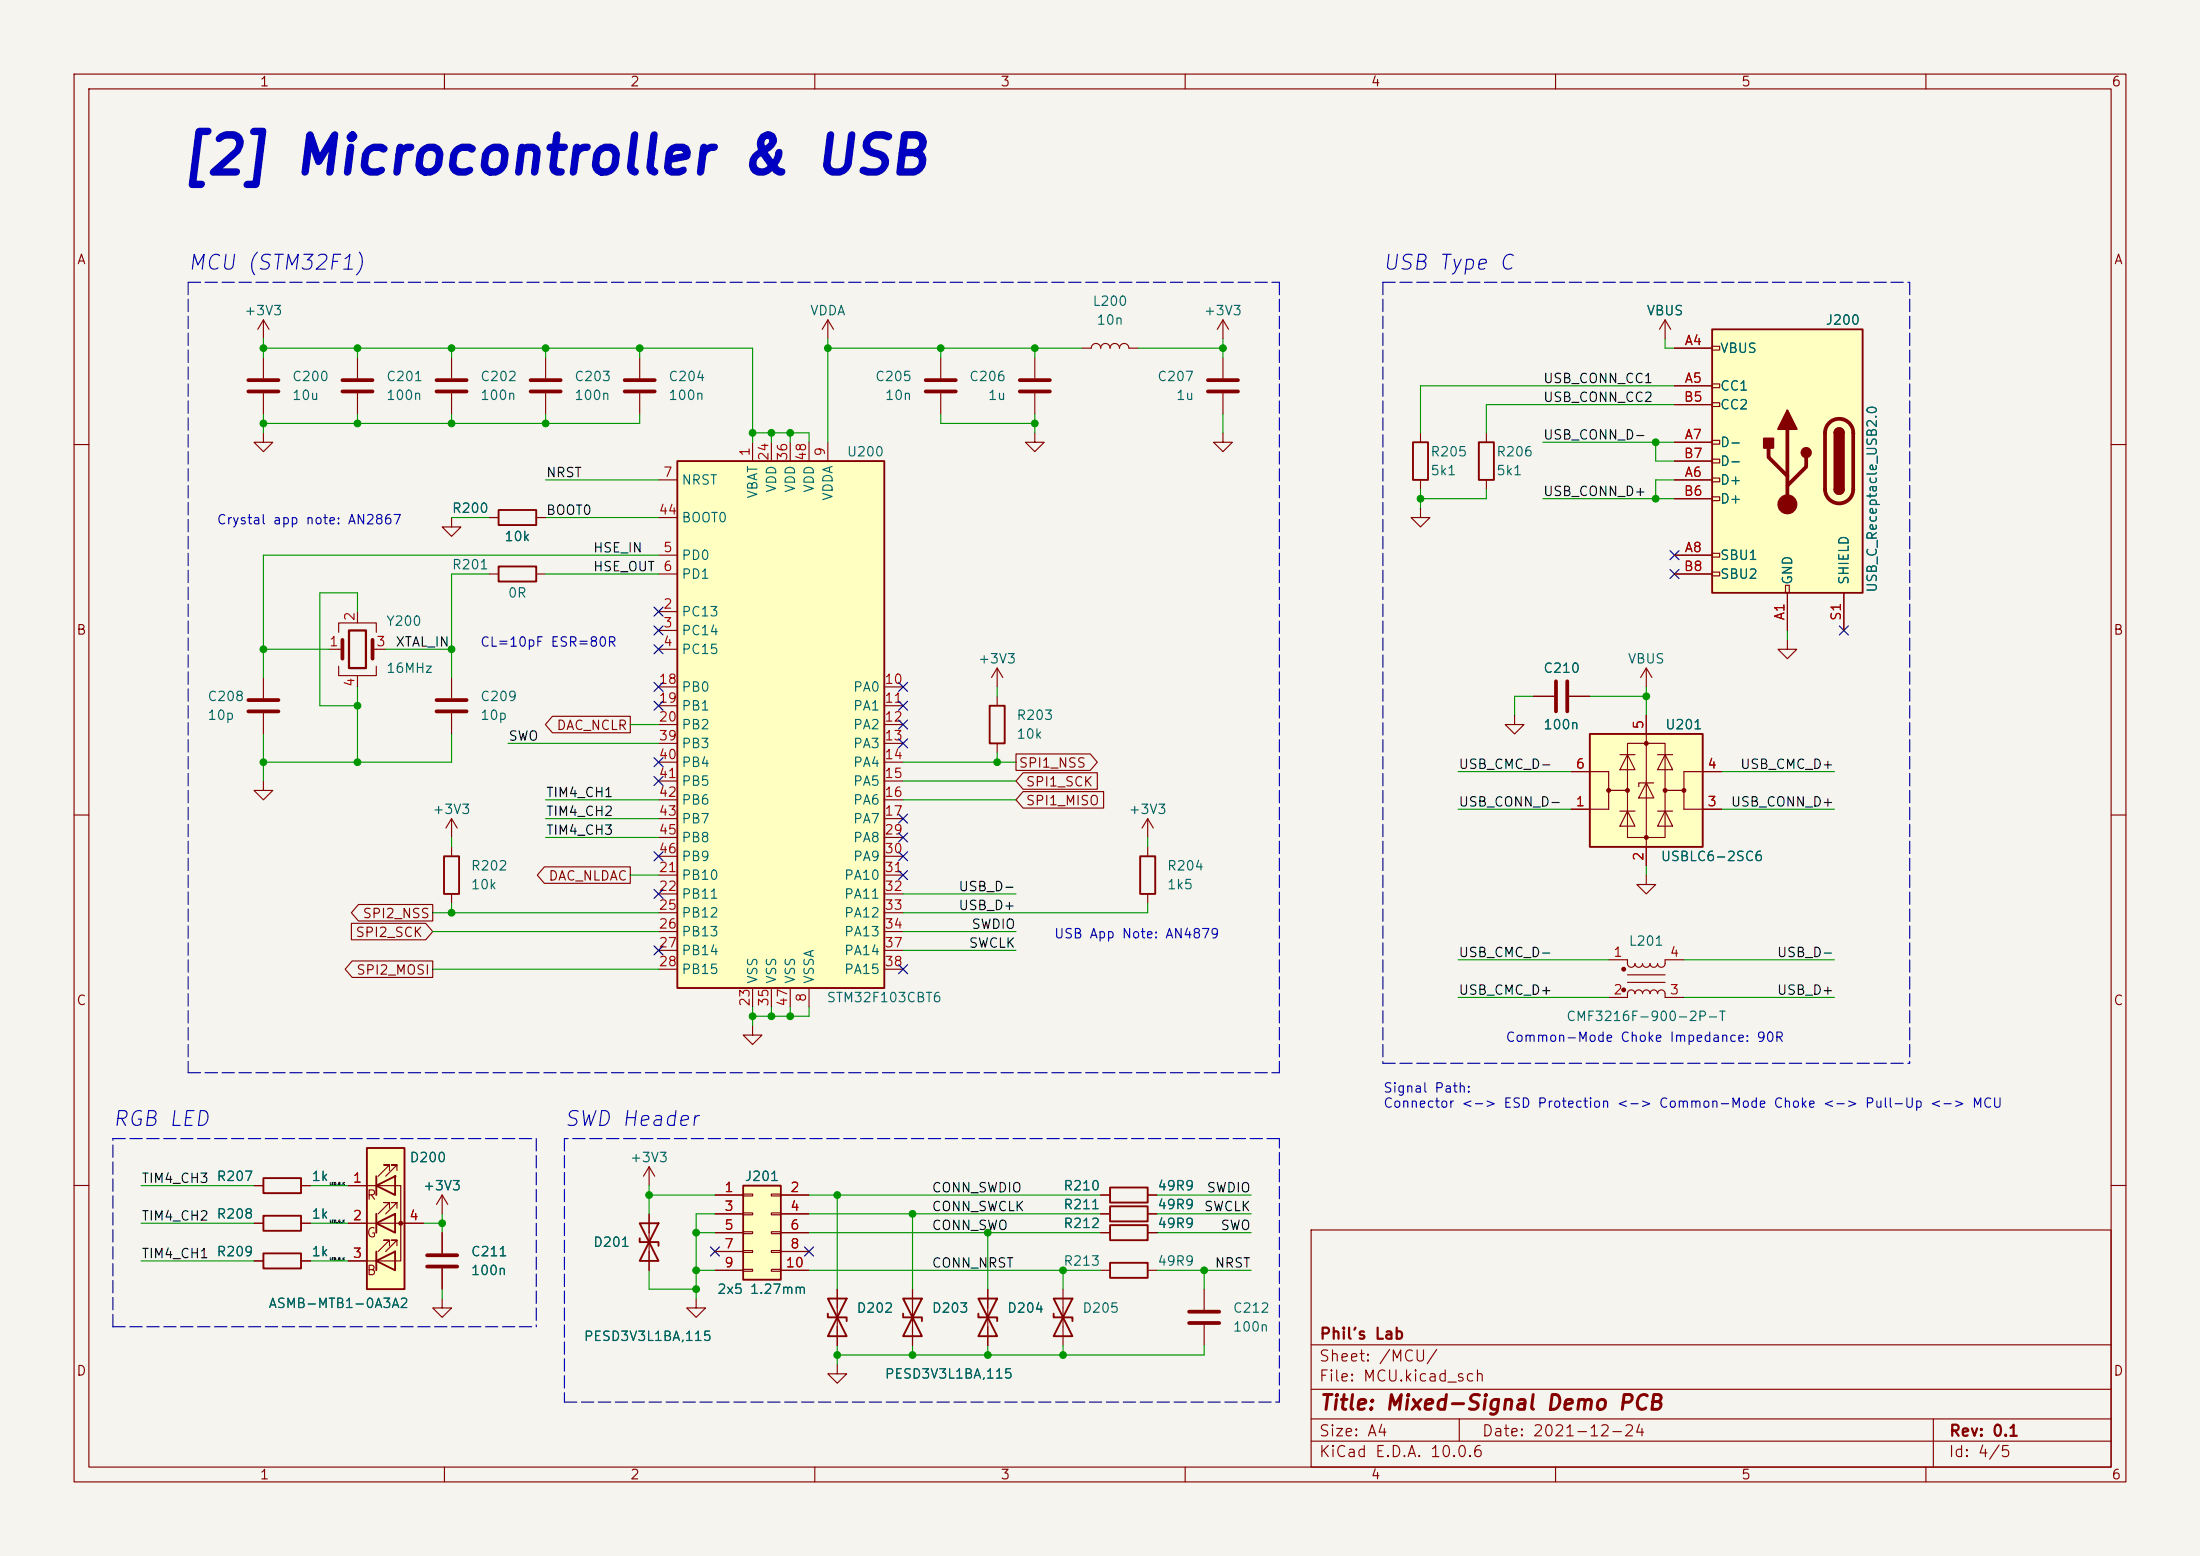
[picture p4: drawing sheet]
<svg xmlns="http://www.w3.org/2000/svg" width="297mm" height="210mm" viewBox="0 0 297 210" stroke-linecap="round" stroke-linejoin="round" font-family="sans-serif">
<path d="M0 0h297v210h-297z" fill="#f5f4ef" stroke="#f5f4ef" stroke-width=".14"/>
<g fill="none" stroke="#840000" stroke-width=".15">
<path d="M10 10h277v190h-277zM12 12h273v186h-273zM60 10v2M110 10v2M160 10v2M210 10v2M260 10v2M10 60h2M285 60h2M134.6 94v1.3M10 110h2M134.6 100.3v1.3"/>
<path d="M285 110h2M10 160h2M34.3 165.1h1.3M40.6 165.1h1.3M177 166h108v32h-108zM285 160h2M60 198v2M110 198v2M160 198v2M177 194.5h108M177 191.5h108M177 187.5h108"/>
<path d="M177 181.5h108M197 191.5v3M210 198v2M260 198v2M261 191.5v6.5"/>
</g>
<path d="M133.6 95.3h2v5h-2zM35.6 164.1h5v2h-5z" fill="none" stroke="#840000" stroke-width=".25"/>
<path d="M49.5 154.9h5.1v19.1h-5.1z" fill="#ffffc2"/>
<g fill="none" stroke="#840000" stroke-width=".15">
<path d="M61 48.3v2.8M61 53.1v2.8M73.7 48.3v2.8M73.7 53.1v2.8M86.4 48.3v2.8M86.4 53.1v2.8M111.8 43.2l-.8 1.3M111.8 43.2l.7 1.3M111.8 43.2v2.5M127 48.3v2.8M127 53.1v2.8M139.7 58.4v1.3h-1.3l1.3 1.3 1.3-1.3h-1.3"/>
<path d="M139.7 48.3v2.8M139.7 53.1v2.8M146 47h1.3a.64 .64 0 0 1 .7-.6 .64 .64 0 0 1 .6 .6 .64 .64 0 0 1 .6-.6 .64 .64 0 0 1 .7 .6 .64 .64 0 0 1 .6-.6 .64 .64 0 0 1 .6 .6 .64 .64 0 0 1 .7-.6 .64 .64 0 0 1 .6 .6h1.3M165.1 58.4v1.3h-1.3l1.3 1.3 1.3-1.3h-1.3M165.1 43.2v2.5M165.1 48.3v2.8M165.1 53.1v2.8M165.1 43.2l.8 1.3M165.1 43.2l-.8 1.3M134.6 90.2l-.7 1.2M134.6 90.2l.8 1.2M134.6 90.2v2.5"/>
<path d="M35.6 105.4v1.3h1.2l-1.2 1.3-1.3-1.3h1.3M61 110.5l-.8 1.3M61 110.5l.7 1.3M61 110.5v2.5M61 114.3v1.3M61 120.7v1.2M52.6 158v-.8h-.8h.8l-1.5 1.6M53.3 158.8h.1M53.6 158v-.8h-.8h.8l-1.5 1.6M87.6 157.5v2.5M87.6 157.5l-.7 1.3M87.6 157.5l.8 1.3"/>
<path d="M34.3 170.2h1.3M40.6 170.2h1.3M47 160h7.1v10.2h-7.1M47 165.1h10.1M52.6 163.1v-.8h-.8h.8l-1.5 1.5M52.6 168.1v-.7h-.8h.8l-1.5 1.5M53.6 163.1v-.8h-.8h.8l-1.5 1.5M53.6 168.1v-.7h-.8h.8l-1.5 1.5M59.7 175.3v1.2h1.3l-1.3 1.3-1.3-1.3h1.3M59.7 161.3v2.5M59.7 166.4v2.8M59.7 171.2v2.8"/>
<path d="M59.7 161.3l.8 1.3M59.7 161.3l-.8 1.3M87.6 163.8v7.7M94 175.3v1.2h1.2l-1.2 1.3-1.3-1.3h1.3M162.6 174v2.8M162.6 178.8v2.8"/>
</g>
<path d="M59.9 115.6h2.1v5.1h-2.1zM49.5 154.9h5.1v19.1h-5.1zM50.8 158.8v2.5M35.6 169.2h5v2h-5zM50.8 160l2.5-1.2v2.5zM50.8 165.1l2.5-1.3v2.6zM50.8 170.2l2.5-1.3v2.6zM50.8 163.8v2.6M50.8 168.9v2.6M86.4 165.1l2.5 5.1h-2.5l2.5-5.1zM86.4 167.1v.5h2.5v.5" fill="none" stroke="#840000" stroke-width=".25"/>
<circle cx="54.1" cy="165.1" r=".25" fill="#840000" stroke="#840000" stroke-width=".15"/>
<g fill="none" stroke="#840000" stroke-width=".51">
<path d="M58.9 51.3h4.1M58.9 52.8h4.1M71.6 51.3h4.1M71.6 52.8h4.1M84.3 51.3h4.1M84.3 52.8h4.1M125 51.3h4M125 52.8h4M137.7 51.3h4M137.7 52.8h4M163.1 51.3h4M163.1 52.8h4"/>
<path d="M57.7 169.4h4M57.7 170.9h4M160.5 177h4.1M160.5 178.6h4.1"/>
</g>
<path d="M100.3 160h5.1v12.7h-5.1z" fill="#ffffc2"/>
<path d="M190.8 59.7h2v5.1h-2zM67.3 76.5h5.1v2h-5.1zM67.3 68.8h5.1v2.1h-5.1zM100.3 160h5.1v12.7h-5.1z" fill="none" stroke="#840000" stroke-width=".25"/>
<g fill="none" stroke="#840000" stroke-width=".15">
<path d="M191.8 58.4v1.3M61 69.9v1.2h1.2l-1.2 1.3-1.3-1.3h1.3M66 77.5h1.3M66 69.9h1.3M72.4 77.5h1.3M72.4 69.9h1.3M191.8 68.6v1.3h-1.3l1.3 1.2 1.2-1.2h-1.2M191.8 64.8v1.2M44.4 87.6h1.8M45.7 85.3v-1.2h5.1v1.2M45.7 89.9v1.3h5.1v-1.3M48.3 82.6v1.5"/>
<path d="M48.3 91.2v1.5M50.3 87.6h1.8M96.5 161.3h3.8M96.5 163.8h3.8M96.5 166.4h3.8M96.5 168.9h3.8M96.5 171.5h3.8M100.3 161.2h1.3v.2h-1.3zM100.3 163.7h1.3v.3h-1.3zM100.3 166.2h1.3v.3h-1.3zM100.3 168.8h1.3v.2h-1.3zM100.3 171.3h1.3v.3h-1.3z"/>
<path d="M104.1 161.2h1.3v.2h-1.3zM104.1 163.7h1.3v.3h-1.3zM104.1 166.2h1.3v.3h-1.3zM104.1 168.8h1.3v.2h-1.3zM104.1 171.3h1.3v.3h-1.3zM105.4 161.3h3.8M105.4 163.8h3.8M105.4 166.4h3.8M105.4 168.9h3.8M105.4 171.5h3.8"/>
</g>
<path d="M46.2 86.4v2.5M50.3 86.4v2.5" fill="none" stroke="#840000" stroke-width=".51"/>
<path d="M47.1 85.1h2.3v5.1h-2.3z" fill="none" stroke="#840000" stroke-width=".3"/>
<path d="M231.1 44.5h20.4v35.5h-20.4z" fill="#ffffc2"/>
<g fill="none" stroke="#840000" stroke-width=".15">
<path d="M200.7 58.4v1.3M224.8 43.2l-.8 1.3M224.8 43.2l.8 1.3M224.8 43.2v2.5M226.1 47h5M226.1 52.1h5M226.1 59.7h5M226.1 54.6h5M231.1 46.7h1.1v.5h-1.1zM231.1 51.8h1.1v.5h-1.1zM231.1 54.4h1.1v.5h-1.1zM231.1 59.4h1.1v.5h-1.1z"/>
<path d="M200.7 64.8v1.2M226.1 64.8h5M226.1 74.9h5M226.1 67.3h5M226.1 62.2h5M226.1 77.5h5M231.1 62h1.1v.5h-1.1zM231.1 64.5h1.1v.5h-1.1zM231.1 67.1h1.1v.5h-1.1zM231.1 74.7h1.1v.5h-1.1zM231.1 77.2h1.1v.5h-1.1zM241 79h.6v1h-.6z"/>
<path d="M207 94h2.8M211.8 94h2.8M222.2 90.2l.8 1.2M222.2 90.2l-.7 1.2M222.2 90.2v2.5M241.3 86.4v1.2h-1.3l1.3 1.3 1.3-1.3h-1.3M241.3 80v5.1M248.9 80v5.1M222.2 118.1v1.3h-1.2l1.2 1.3 1.3-1.3h-1.3"/>
</g>
<path d="M199.6 59.7h2.1v5.1h-2.1zM231.1 44.5h20.4v35.5h-20.4zM247.6 58.4a.64 .64 0 0 1 .7-.6 .64 .64 0 0 1 .6 .6M247.6 66a.64 .64 0 0 0 .7 .7 .64 .64 0 0 0 .6-.7" fill="none" stroke="#840000" stroke-width=".25"/>
<path d="M241.3 57.9v10.2M246.9 57.1a1.91 1.91 0 0 1 2.1-.4 1.91 1.91 0 0 1 1.2 1.7v7.6a1.91 1.91 0 0 1-1.9 1.9 1.91 1.91 0 0 1-1.9-1.9v-7.6a1.91 1.91 0 0 1 .5-1.3zM238.8 60.5v1.2l2.5 2.6M243.8 61.7v1.3l-2.5 2.5M210.1 91.9v4.1M211.6 91.9v4.1" fill="none" stroke="#840000" stroke-width=".51"/>
<g fill="#840000" stroke="#840000" stroke-width=".25">
<path d="M247.6 58.4h1.3v7.6h-1.3z"/>
<path d="M247.8 58a.64 .64 0 0 1 .7-.2 .64 .64 0 0 1 .4 .6h-1.3z"/>
<path d="M247.6 66h1.3a.64 .64 0 0 1-.6 .7 .64 .64 0 0 1-.7-.7z"/>
<path d="M241.3 55.4l1.3 2.5h-2.6z"/>
<path d="M238.1 59.2h1.3v1.3h-1.3z"/>
<circle cx="243.8" cy="61.1" r=".63"/>
</g>
<circle cx="241.3" cy="68.1" r="1.27" fill="#840000" stroke="#840000" stroke-width=".15"/>
<path d="M214.6 99.1h15.3v15.2h-15.3z" fill="#ffffc2"/>
<g fill="none" stroke="#840000" stroke-width=".25">
<path d="M214.6 99.1h15.3v15.2h-15.3zM153.9 115.6h2.1v5.1h-2.1zM35.6 159h5v2h-5zM111.8 175.3l2.5 5h-2.5l2.5-5zM111.8 177.3v.5h2.5v.5M121.9 175.3l2.6 5h-2.6l2.6-5zM121.9 177.3v.5h2.6v.5M132.1 175.3l2.5 5h-2.5l2.5-5zM132.1 177.3v.5h2.5v.5M142.2 175.3l2.6 5h-2.6l2.6-5zM142.2 177.3v.5h2.6v.5M149.9 165.4h5v2h-5z"/>
<path d="M149.9 170.4h5v2.1h-5zM149.9 162.8h5v2h-5zM149.9 160.3h5v2h-5z"/>
</g>
<g fill="none" stroke="#840000" stroke-width=".15">
<path d="M35.6 58.4v1.3h1.2l-1.2 1.3-1.3-1.3h1.3M35.6 43.2v2.5M35.6 48.3v2.8M35.6 53.1v2.8M35.6 43.2l-.8 1.3M35.6 43.2l.7 1.3M48.3 48.3v2.8M48.3 53.1v2.8M35.6 91.4v2.8M35.6 96.3v2.8M61 91.4v2.8M61 96.3v2.8"/>
<path d="M204.5 96.5v1.3h-1.3l1.3 1.3 1.2-1.3h-1.2M222.2 96.5v20.3M154.9 110.5l-.7 1.3M154.9 110.5l.8 1.3M154.9 110.5v2.5M154.9 114.3v1.3M212.1 104.1h5.1v2.6h2.5M217.2 106.7v2.5h-5.1M218.7 101.9h2M218.7 109.5h2M219.7 100.3h5.1v12.7h-5.1zM219.7 101.9l1 2h-2z"/>
<path d="M219.7 109.5l1 2h-2zM222.2 105.7l1.1 2h-2.1zM223.3 105.7h-2.1v.5M223.8 101.9h2M223.8 109.5h2M224.8 101.9l1 2h-2zM224.8 109.5l1 2h-2zM227.3 106.7v2.5h5.1M232.4 104.1h-5.1v2.6h-2.5M101.6 138.4v1.3h1.3l-1.3 1.3-1.3-1.3h1.3M154.9 120.7v1.2M217.2 134.6h2.5v-.5a.51 .51 0 0 1 .5-.5 .51 .51 0 0 1 .5 .5 .51 .51 0 0 1 .5-.5 .51 .51 0 0 1 .5 .5 .51 .51 0 0 1 .5-.5 .51 .51 0 0 1 .6 .5 .51 .51 0 0 1 .5-.5 .51 .51 0 0 1 .5 .5 .51 .51 0 0 1 .5-.5 .51 .51 0 0 1 .5 .5v.5h2.5"/>
<path d="M217.2 129.5h2.5v.5a.51 .51 0 0 0 .5 .6 .51 .51 0 0 0 .5-.6 .51 .51 0 0 0 .5 .6 .51 .51 0 0 0 .5-.6 .51 .51 0 0 0 .5 .6 .51 .51 0 0 0 .6-.6 .51 .51 0 0 0 .5 .6 .51 .51 0 0 0 .5-.6 .51 .51 0 0 0 .5 .6 .51 .51 0 0 0 .5-.6v-.5h2.5M219.7 132.6h5.1M219.7 131.6h5.1M34.3 160h1.3M40.6 160h1.3M113 174v7.6M123.2 174v7.6M133.3 174v7.6M143.5 174v7.6M148.6 166.4h1.3M148.6 171.5h1.3M148.6 163.8h1.3"/>
<path d="M148.6 161.3h1.3M154.9 166.4h1.3M154.9 171.5h1.3M154.9 163.8h1.3M154.9 161.3h1.3M113 184.2v1.2h1.3l-1.3 1.3-1.2-1.3h1.2"/>
</g>
<g fill="#840000" stroke="#840000" stroke-width=".15">
<circle cx="217.2" cy="106.7" r=".25"/>
<circle cx="219.7" cy="106.7" r=".25"/>
<circle cx="222.2" cy="100.3" r=".25"/>
<circle cx="222.2" cy="113" r=".25"/>
<circle cx="224.8" cy="106.7" r=".25"/>
<circle cx="227.3" cy="106.7" r=".25"/>
<circle cx="219.2" cy="133.6" r=".25"/>
<circle cx="219.2" cy="130.8" r=".25"/>
</g>
<path d="M33.5 51.3h4.1M33.5 52.8h4.1M46.2 51.3h4.1M46.2 52.8h4.1M33.5 94.5h4.1M33.5 96h4.1M58.9 94.5h4.1M58.9 96h4.1" fill="none" stroke="#840000" stroke-width=".51"/>
<path d="M91.4 62.2h28v71.2h-28z" fill="#ffffc2"/>
<path d="M91.4 62.2h28v71.2h-28z" fill="none" stroke="#840000" stroke-width=".25"/>
<g fill="none" stroke="#840000" stroke-width=".15">
<path d="M101.6 59.7v2.5M104.1 59.7v2.5M106.7 59.7v2.5M109.2 59.7v2.5M111.8 59.7v2.5M226.1 47h5M226.1 52.1h5M226.1 59.7h5M226.1 54.6h5M66 69.9h1.3M72.4 69.9h1.3M88.9 74.9h2.5"/>
<path d="M88.9 77.5h2.5M88.9 64.8h2.5M88.9 69.9h2.5M226.1 74.9h5M226.1 77.5h5M226.1 64.8h5M226.1 67.3h5M226.1 62.2h5M74.6 96.7h10.5v2.2h-10.5l-1-1.1zM88.9 82.6h2.5M88.9 85.1h2.5M88.9 87.6h2.5"/>
<path d="M88.9 92.7h2.5M88.9 95.3h2.5M88.9 97.8h2.5M119.4 92.7h2.5M119.4 95.3h2.5M119.4 97.8h2.5M207 94h2.8M211.8 94h2.8M222.2 96.5v2.6M241.3 80v5.1M248.9 80v5.1M73.5 117h11.6v2.2h-11.6l-1-1.1z"/>
<path d="M88.9 100.3h2.5M88.9 102.9h2.5M88.9 105.4h2.5M88.9 108h2.5M88.9 110.5h2.5M88.9 118.1h2.5M88.9 113h2.5M88.9 115.6h2.5M119.4 100.3h2.5M119.4 102.9h2.5M119.4 105.4h2.5M119.4 108h2.5"/>
<path d="M119.4 110.5h2.5M119.4 118.1h2.5M119.4 113h2.5M119.4 115.6h2.5M137.2 101.8h10l.9 1.1-.9 1.1h-10zM138.1 104.3h10v2.2h-10l-.9-1.1zM138.1 106.8h10.9v2.3h-10.9l-.9-1.1zM212.1 109.2h2.5M212.1 104.1h2.5M222.2 114.3v2.5M229.9 109.2h2.5M229.9 104.1h2.5"/>
<path d="M47.4 124.6h10.1l.9 1.1-.9 1.1h-10.1zM47.5 129.7h10.9v2.2h-10.9l-.9-1.1zM48.4 122.1h10v2.2h-10l-1-1.1zM88.9 120.7h2.5M88.9 123.2h2.5M88.9 125.7h2.5M88.9 128.3h2.5M88.9 130.8h2.5M101.6 133.4v2.5M104.1 133.4v2.5M106.7 133.4v2.5M109.2 133.4v2.5"/>
<path d="M119.4 120.7h2.5M119.4 123.2h2.5M119.4 125.7h2.5M119.4 128.3h2.5M119.4 130.8h2.5M34.3 160h1.3M34.3 165.1h1.3M34.3 170.2h1.3M40.6 160h1.3M40.6 165.1h1.3M40.6 170.2h1.3M47 160h2.5"/>
<path d="M47 165.1h2.5M47 170.2h2.5M54.6 165.1h2.5M59.7 166.4v2.8M59.7 171.2v2.8M87.6 163.8v2.6M87.6 168.9v2.6M96.5 161.3h3.8M96.5 163.8h3.8M96.5 166.4h3.8M96.5 168.9h3.8M96.5 171.5h3.8"/>
<path d="M105.4 161.3h3.8M105.4 163.8h3.8M105.4 166.4h3.8M105.4 168.9h3.8M105.4 171.5h3.8M113 174v2.5M113 179.1v2.5M123.2 174v2.5M123.2 179.1v2.5M133.3 174v2.5M133.3 179.1v2.5M148.6 161.3h1.3"/>
<path d="M148.6 163.8h1.3M148.6 166.4h1.3M154.9 161.3h1.3M154.9 163.8h1.3M154.9 166.4h1.3"/>
</g>
<g fill="none" stroke="#0000c2" stroke-width=".15" stroke-dasharray="1.7 .6">
<path d="M25.4 38.1v106.7M25.4 38.1h147.3M172.7 38.1v106.7M186.7 38.1h71.1M186.7 38.1v105.4M257.8 38.1v105.4M15.2 153.7h57.2M25.4 144.8h147.3M72.4 153.7v25.4M76.2 153.7v35.5M172.7 153.7h-96.5M186.7 143.5h71.1"/>
<path d="M15.2 179.1h57.2M15.2 179.1v-25.4M76.2 189.2h96.5M172.7 189.2v-35.5"/>
</g>
<g fill="none" stroke="#009600" stroke-width=".15">
<path d="M35.6 47h66v12.7M35.6 45.7v2.6M35.6 55.9v2.5M48.3 47v1.3M48.3 55.9v1.3M61 47v1.3M61 55.9v1.3M73.7 47v1.3M73.7 55.9v1.3M86.4 55.9v1.3h-50.8M86.4 47v1.3M101.6 58.4h7.6v1.3"/>
<path d="M104.1 58.4v1.3M106.7 58.4v1.3M111.8 47h34.2M111.8 45.7v14M127 55.9v1.3h12.7M127 47v1.3M139.7 47v1.3M139.7 55.9v2.5M153.7 47h11.4M165.1 45.7v2.6M165.1 55.9v2.5M208.3 59.7h17.8"/>
<path d="M223.5 59.7v2.5h2.6M224.8 45.7v1.3h1.3M226.1 52.1h-34.3v6.3M226.1 54.6h-25.4v3.8M61 69.9h5M66 77.5h-5v13.9M73.7 64.8h15.2M73.7 77.5h15.2M73.7 69.9h15.2M88.9 74.9h-53.3v16.5M191.8 66v2.6M200.7 66v1.3h-8.9"/>
<path d="M208.3 67.3h17.8M226.1 64.8h-2.6v2.5M35.6 99.1v6.3M35.6 87.6h8.8M48.3 82.6v-2.6h-5.1v15.3h5.1M48.3 92.7v10.2M52.1 87.6h8.9M61 99.1v3.8h-25.4M85.1 97.8h3.8M134.6 92.7v1.3M207 94h-2.5v2.5M214.6 94h7.6"/>
<path d="M222.2 92.7v3.8M241.3 85.1v1.3M61 113v1.3M68.6 100.3h20.3M73.7 108h15.2M73.7 110.5h15.2M73.7 113h15.2M85.1 118.1h3.8M121.9 102.9h15.3M121.9 108h15.3M121.9 105.4h15.3M134.6 101.6v1.3"/>
<path d="M154.9 113v1.3M196.8 109.2h15.3M196.8 104.1h15.3M222.2 116.8v1.3M232.4 109.2h15.2M232.4 104.1h15.2M58.4 125.7h30.5M58.4 123.2h30.5M58.4 130.8h30.5M61 121.9v1.3M101.6 135.9v2.5M104.1 135.9v1.3"/>
<path d="M106.7 135.9v1.3M109.2 135.9v1.3h-7.6M121.9 120.7h15.3M121.9 125.7h15.3M121.9 128.3h15.3M154.9 121.9v1.3h-33M196.8 129.5h20.4M196.8 134.6h20.4M227.3 129.5h20.3M227.3 134.6h20.3M19 165.1h15.3M19 160h15.3"/>
<path d="M19 170.2h15.3M41.9 165.1h5.1M41.9 160h5.1M41.9 170.2h5.1M57.1 165.1h2.6M59.7 163.8v2.6M59.7 174v1.3M87.6 161.3h8.9M87.6 160v3.8M87.6 171.5v2.5h6.4M94 171.5h2.5M94 166.4h2.5"/>
<path d="M96.5 163.8h-2.5v11.5M109.2 161.3h39.4M109.2 171.5h39.4M109.2 163.8h39.4M109.2 166.4h39.4M113 161.3v12.7M123.2 163.8v10.2M133.3 166.4v7.6M143.5 171.5v2.5M156.2 161.3h12.7M156.2 171.5h12.7M156.2 163.8h12.7"/>
<path d="M156.2 166.4h12.7M162.6 171.5v2.5M113 181.6v2.6M123.2 181.6v1.3M133.3 181.6v1.3M143.5 181.6v1.3M162.6 181.6v1.3h-49.6"/>
</g>
<g fill="none" stroke="#000084" stroke-width=".15">
<path d="M225.5 76.9l1.2 1.2M225.5 74.3l1.2 1.2M226.7 76.9l-1.2 1.2M226.7 74.3l-1.2 1.2M88.3 94.6l1.2 1.3M88.3 87l1.2 1.2M88.3 84.5l1.2 1.2M88.3 81.9l1.2 1.3M88.3 92.1l1.2 1.2M89.5 94.6l-1.2 1.3M89.5 87l-1.2 1.2M89.5 84.5l-1.2 1.2"/>
<path d="M89.5 81.9l-1.2 1.3M89.5 92.1l-1.2 1.2M121.3 94.6l1.2 1.3M121.3 99.7l1.2 1.2M121.3 92.1l1.2 1.2M121.3 97.2l1.2 1.2M122.5 94.6l-1.2 1.3M122.5 99.7l-1.2 1.2M122.5 92.1l-1.2 1.2M122.5 97.2l-1.2 1.2M248.3 84.5l1.2 1.2M249.5 84.5l-1.2 1.2"/>
<path d="M88.3 102.3l1.2 1.2M88.3 104.8l1.2 1.2M88.3 115l1.2 1.2M89.5 102.3l-1.2 1.2M89.5 104.8l-1.2 1.2M89.5 115l-1.2 1.2M121.3 112.4l1.2 1.2M121.3 109.9l1.2 1.2M121.3 115l1.2 1.2M121.3 117.5l1.2 1.2M122.5 112.4l-1.2 1.2M122.5 109.9l-1.2 1.2"/>
<path d="M122.5 115l-1.2 1.2M122.5 117.5l-1.2 1.2M88.3 127.7l1.2 1.2M88.3 120l1.2 1.3M89.5 127.7l-1.2 1.2M89.5 120l-1.2 1.3M121.3 130.2l1.2 1.2M122.5 130.2l-1.2 1.2M95.9 168.3l1.2 1.2M97.1 168.3l-1.2 1.2M108.6 168.3l1.2 1.2M109.8 168.3l-1.2 1.2"/>
</g>
<g fill="#009600" stroke="#009600" stroke-width=".14">
<circle cx="48.3" cy="57.2" r=".46"/>
<circle cx="35.6" cy="57.2" r=".46"/>
<circle cx="61" cy="47" r=".46"/>
<circle cx="73.7" cy="47" r=".46"/>
<circle cx="61" cy="57.2" r=".46"/>
<circle cx="61" cy="87.6" r=".46"/>
<circle cx="73.7" cy="57.2" r=".46"/>
<circle cx="35.6" cy="87.6" r=".46"/>
<circle cx="48.3" cy="95.3" r=".46"/>
<circle cx="143.5" cy="182.9" r=".46"/>
<circle cx="143.5" cy="171.5" r=".46"/>
<circle cx="94" cy="166.4" r=".46"/>
<circle cx="87.6" cy="161.3" r=".46"/>
<circle cx="94" cy="174" r=".46"/>
<circle cx="94" cy="171.5" r=".46"/>
<circle cx="86.4" cy="47" r=".46"/>
<circle cx="127" cy="47" r=".46"/>
<circle cx="111.8" cy="47" r=".46"/>
<circle cx="106.7" cy="58.4" r=".46"/>
<circle cx="48.3" cy="47" r=".46"/>
<circle cx="35.6" cy="47" r=".46"/>
<circle cx="101.6" cy="58.4" r=".46"/>
<circle cx="104.1" cy="58.4" r=".46"/>
<circle cx="35.6" cy="102.9" r=".46"/>
<circle cx="61" cy="123.2" r=".46"/>
<circle cx="59.7" cy="165.1" r=".46"/>
<circle cx="123.2" cy="182.9" r=".46"/>
<circle cx="113" cy="182.9" r=".46"/>
<circle cx="133.3" cy="182.9" r=".46"/>
<circle cx="48.3" cy="102.9" r=".46"/>
<circle cx="104.1" cy="137.2" r=".46"/>
<circle cx="165.1" cy="47" r=".46"/>
<circle cx="123.2" cy="163.8" r=".46"/>
<circle cx="133.3" cy="166.4" r=".46"/>
<circle cx="162.6" cy="171.5" r=".46"/>
<circle cx="139.7" cy="47" r=".46"/>
<circle cx="139.7" cy="57.2" r=".46"/>
<circle cx="101.6" cy="137.2" r=".46"/>
<circle cx="134.6" cy="102.9" r=".46"/>
<circle cx="106.7" cy="137.2" r=".46"/>
<circle cx="113" cy="161.3" r=".46"/>
<circle cx="222.2" cy="94" r=".46"/>
<circle cx="223.5" cy="67.3" r=".46"/>
<circle cx="223.5" cy="59.7" r=".46"/>
<circle cx="191.8" cy="67.3" r=".46"/>
</g>
<text font-size="5" fill="#0000c2" x="24.1" y="24.7">[2] Microcontroller &amp; USB</text>
<g font-size="2" fill="#0000c2">
<text x="25.2" y="36.9">MCU (STM32F1)</text>
<text x="186.5" y="36.9">USB Type C</text>
<text x="15.1" y="152.5">RGB LED</text>
<text x="76" y="152.5">SWD Header</text>
</g>
<text font-size="2" fill="#840000" x="178" y="190.8">Title: Mixed-Signal Demo PCB</text>
<g font-size="1.5" fill="#840000">
<text x="178" y="184.1">Sheet: /MCU/</text>
<text x="178" y="181.1">Phil's Lab</text>
<text x="178" y="186.8">File: MCU.kicad_sch</text>
<text x="178" y="197">KiCad E.D.A. 10.0.6</text>
<text x="178" y="194.2">Size: A4</text>
<text x="200" y="194.2">Date: 2021-12-24</text>
<text x="263" y="197">Id: 4/5</text>
<text x="263" y="194.2">Rev: 0.1</text>
</g>
<g font-size="1.3" fill="#840000">
<text x="35" y="12">1</text>
<text x="85" y="12">2</text>
<text x="135" y="12">3</text>
<text x="185" y="12">4</text>
<text x="235" y="12">5</text>
<text x="285" y="12">6</text>
<text x="10.3" y="36">A</text>
<text x="285.3" y="36">A</text>
<text x="10.2" y="86">B</text>
<text x="285.2" y="86">B</text>
<text x="75.1" y="98.8">DAC_NCLR</text>
<text x="137.5" y="103.9">SPI1_NSS</text>
<text x="138.4" y="106.5">SPI1_SCK</text>
<text x="138.4" y="109">SPI1_MISO</text>
<text x="74" y="119.2">DAC_NLDAC</text>
<text x="48.9" y="124.2">SPI2_NSS</text>
<text x="47.9" y="126.8">SPI2_SCK</text>
<text x="48" y="131.9">SPI2_MOSI</text>
<text x="10.2" y="136">C</text>
<text x="285.2" y="136">C</text>
<text x="49.4" y="162.3">R</text>
<text x="49.4" y="167.3">G</text>
<text x="49.4" y="172.4">B</text>
<text x="10.2" y="186">D</text>
<text x="285.2" y="186">D</text>
<text x="35" y="200">1</text>
<text x="85" y="200">2</text>
<text x="135" y="200">3</text>
<text x="185" y="200">4</text>
<text x="235" y="200">5</text>
<text x="285" y="200">6</text>
</g>
<g font-size="1.3" fill="#006464">
<text x="147.4" y="41.6">L200</text>
<text x="32.9" y="42.9">+3V3</text>
<text x="109.3" y="42.9">VDDA</text>
<text x="147.9" y="44.1">10n</text>
<text x="162.4" y="42.9">+3V3</text>
<text x="222.2" y="42.9">VBUS</text>
<text x="232.1" y="48">VBUS</text>
<text x="246.4" y="44.1">J200</text>
<text x="39.4" y="51.8">C200</text>
<text x="52.1" y="51.8">C201</text>
<text x="64.8" y="51.8">C202</text>
<text x="77.5" y="51.8">C203</text>
<text x="90.2" y="51.8">C204</text>
<text x="118.1" y="51.8">C205</text>
<text x="130.8" y="51.8">C206</text>
<text x="156.2" y="51.8">C207</text>
<text x="232.1" y="53">CC1</text>
<text x="39.4" y="54.3">10u</text>
<text x="52.1" y="54.3">100n</text>
<text x="64.8" y="54.3">100n</text>
<text x="77.5" y="54.3">100n</text>
<text x="90.2" y="54.3">100n</text>
<text x="119.4" y="54.3">10n</text>
<text x="133.3" y="54.3">1u</text>
<text x="158.7" y="54.3">1u</text>
<text x="232.1" y="55.6">CC2</text>
<text x="91.9" y="65.7">NRST</text>
<text x="114.2" y="61.9">U200</text>
<text x="193" y="61.9">R205</text>
<text x="193" y="64.5">5k1</text>
<text x="201.9" y="61.9">R206</text>
<text x="201.9" y="64.5">5k1</text>
<text x="232.1" y="65.7">D+</text>
<text x="232.1" y="60.7">D-</text>
<text x="232.1" y="63.2">D-</text>
<text x="60.9" y="69.5">R200</text>
<text x="91.9" y="70.8">BOOT0</text>
<text x="102.6" y="67.4" transform="rotate(-90 102.6 67.4)">VBAT</text>
<text x="105.1" y="66.6" transform="rotate(-90 105.1 66.6)">VDD</text>
<text x="107.6" y="66.6" transform="rotate(-90 107.6 66.6)">VDD</text>
<text x="110.2" y="66.6" transform="rotate(-90 110.2 66.6)">VDD</text>
<text x="112.7" y="67.7" transform="rotate(-90 112.7 67.7)">VDDA</text>
<text x="232.1" y="68.3">D+</text>
<text x="60.9" y="77.2">R201</text>
<text x="68" y="73.4">10k</text>
<text x="91.9" y="75.9">PD0</text>
<text x="232.1" y="75.9">SBU1</text>
<text x="68.5" y="81">0R</text>
<text x="91.9" y="83.5">PC13</text>
<text x="91.9" y="78.4">PD1</text>
<text x="232.1" y="78.4">SBU2</text>
<text x="242.3" y="79" transform="rotate(-90 242.3 79)">GND</text>
<text x="249.9" y="79" transform="rotate(-90 249.9 79)">SHIELD</text>
<text x="253.7" y="80.1" transform="rotate(-90 253.7 80.1)">USB_C_Receptacle_USB2.0</text>
<text x="52.1" y="84.8">Y200</text>
<text x="91.9" y="86.1">PC14</text>
<text x="91.9" y="88.6">PC15</text>
<text x="132" y="89.9">+3V3</text>
<text x="219.7" y="89.9">VBUS</text>
<text x="27.9" y="94.9">C208</text>
<text x="52.1" y="91.1">16MHz</text>
<text x="64.8" y="94.9">C209</text>
<text x="91.9" y="93.7">PB0</text>
<text x="115.1" y="93.7">PA0</text>
<text x="208.3" y="91.1">C210</text>
<text x="27.9" y="97.5">10p</text>
<text x="64.8" y="97.5">10p</text>
<text x="91.9" y="96.2">PB1</text>
<text x="91.9" y="98.8">PB2</text>
<text x="91.9" y="101.3">PB3</text>
<text x="115.1" y="96.2">PA1</text>
<text x="115.1" y="98.8">PA2</text>
<text x="115.1" y="101.3">PA3</text>
<text x="137.1" y="97.5">R203</text>
<text x="137.1" y="100">10k</text>
<text x="208.3" y="98.8">100n</text>
<text x="224.7" y="98.8">U201</text>
<text x="91.9" y="103.8">PB4</text>
<text x="91.9" y="106.4">PB5</text>
<text x="115.1" y="103.8">PA4</text>
<text x="115.1" y="106.4">PA5</text>
<text x="58.3" y="110.2">+3V3</text>
<text x="91.9" y="108.9">PB6</text>
<text x="91.9" y="111.5">PB7</text>
<text x="91.9" y="114">PB8</text>
<text x="115.1" y="108.9">PA6</text>
<text x="115.1" y="111.5">PA7</text>
<text x="115.1" y="114">PA8</text>
<text x="152.3" y="110.2">+3V3</text>
<text x="63.5" y="117.8">R202</text>
<text x="91.9" y="119.1">PB10</text>
<text x="91.9" y="116.5">PB9</text>
<text x="113.9" y="119.1">PA10</text>
<text x="115.1" y="116.5">PA9</text>
<text x="157.5" y="117.8">R204</text>
<text x="224.1" y="116.5">USBLC6-2SC6</text>
<text x="63.5" y="120.3">10k</text>
<text x="91.9" y="121.6">PB11</text>
<text x="91.9" y="124.2">PB12</text>
<text x="113.9" y="121.6">PA11</text>
<text x="113.9" y="124.2">PA12</text>
<text x="157.5" y="120.3">1k5</text>
<text x="91.9" y="126.7">PB13</text>
<text x="91.9" y="129.2">PB14</text>
<text x="91.9" y="131.8">PB15</text>
<text x="113.9" y="126.7">PA13</text>
<text x="113.9" y="129.2">PA14</text>
<text x="113.9" y="131.8">PA15</text>
<text x="219.8" y="128">L201</text>
<text x="102.6" y="132.9" transform="rotate(-90 102.6 132.9)">VSS</text>
<text x="105.1" y="132.9" transform="rotate(-90 105.1 132.9)">VSS</text>
<text x="107.6" y="132.9" transform="rotate(-90 107.6 132.9)">VSS</text>
<text x="110.2" y="132.9" transform="rotate(-90 110.2 132.9)">VSSA</text>
<text x="111.5" y="135.6">STM32F103CBT6</text>
<text x="211.4" y="138.1">CMF3216F-900-2P-T</text>
<text x="29.2" y="159.7">R207</text>
<text x="42" y="159.7">1k</text>
<text x="55.2" y="157.2">D200</text>
<text x="57" y="161">+3V3</text>
<text x="85" y="157.2">+3V3</text>
<text x="100.4" y="159.7">J201</text>
<text x="143.5" y="161">R210</text>
<text x="156.2" y="161">49R9</text>
<text x="29.2" y="164.8">R208</text>
<text x="42" y="164.8">1k</text>
<text x="143.5" y="166.1">R212</text>
<text x="143.5" y="163.5">R211</text>
<text x="156.2" y="166.1">49R9</text>
<text x="156.2" y="163.5">49R9</text>
<text x="29.2" y="169.9">R209</text>
<text x="42" y="169.9">1k</text>
<text x="63.5" y="169.9">C211</text>
<text x="63.5" y="172.4">100n</text>
<text x="80" y="168.6">D201</text>
<text x="143.5" y="171.1">R213</text>
<text x="156.2" y="171.1">49R9</text>
<text x="36.2" y="176.9">ASMB-MTB1-0A3A2</text>
<text x="96.7" y="175">2x5 1.27mm</text>
<text x="115.6" y="177.5">D202</text>
<text x="125.7" y="177.5">D203</text>
<text x="135.9" y="177.5">D204</text>
<text x="146" y="177.5">D205</text>
<text x="166.4" y="177.5">C212</text>
<text x="78.7" y="181.3">PESD3V3L1BA,115</text>
<text x="166.4" y="180">100n</text>
<text x="119.4" y="186.4">PESD3V3L1BA,115</text>
</g>
<g font-size="1.3" fill="#a90000">
<text x="227.3" y="46.9">A4</text>
<text x="227.3" y="52">A5</text>
<text x="227.2" y="54.5">B5</text>
<text x="227.3" y="59.6">A7</text>
<text x="89.4" y="64.7">7</text>
<text x="101.5" y="61.7" transform="rotate(-90 101.5 61.7)">1</text>
<text x="104.1" y="62.3" transform="rotate(-90 104.1 62.3)">24</text>
<text x="106.6" y="62.3" transform="rotate(-90 106.6 62.3)">36</text>
<text x="109.1" y="62.3" transform="rotate(-90 109.1 62.3)">48</text>
<text x="111.7" y="61.7" transform="rotate(-90 111.7 61.7)">9</text>
<text x="227.2" y="62.1">B7</text>
<text x="227.3" y="64.7">A6</text>
<text x="88.8" y="69.8">44</text>
<text x="227.2" y="67.2">B6</text>
<text x="89.4" y="74.8">5</text>
<text x="89.4" y="77.4">6</text>
<text x="227.2" y="77.4">B8</text>
<text x="227.3" y="74.8">A8</text>
<text x="48.2" y="83.9" transform="rotate(-90 48.2 83.9)">2</text>
<text x="89.4" y="82.5">2</text>
<text x="241.2" y="83.8" transform="rotate(-90 241.2 83.8)">A1</text>
<text x="248.8" y="83.9" transform="rotate(-90 248.8 83.9)">S1</text>
<text x="44.4" y="87.5">1</text>
<text x="50.7" y="87.5">3</text>
<text x="89.4" y="85">3</text>
<text x="89.4" y="87.5">4</text>
<text x="48.2" y="92.8" transform="rotate(-90 48.2 92.8)">4</text>
<text x="88.8" y="92.6">18</text>
<text x="88.8" y="95.2">19</text>
<text x="119.3" y="92.6">10</text>
<text x="119.3" y="95.2">11</text>
<text x="88.8" y="97.7">20</text>
<text x="88.8" y="100.2">39</text>
<text x="119.3" y="97.7">12</text>
<text x="119.3" y="100.2">13</text>
<text x="222.2" y="98.5" transform="rotate(-90 222.2 98.5)">5</text>
<text x="88.8" y="102.8">40</text>
<text x="88.8" y="105.3">41</text>
<text x="88.8" y="107.9">42</text>
<text x="119.3" y="102.8">14</text>
<text x="119.3" y="105.3">15</text>
<text x="119.3" y="107.9">16</text>
<text x="212.6" y="104.1">6</text>
<text x="230.4" y="104.1">4</text>
<text x="88.8" y="110.4">43</text>
<text x="88.8" y="112.9">45</text>
<text x="119.3" y="110.4">17</text>
<text x="119.3" y="112.9">29</text>
<text x="212.6" y="109.1">1</text>
<text x="230.4" y="109.1">3</text>
<text x="88.8" y="118">21</text>
<text x="88.8" y="115.5">46</text>
<text x="119.3" y="115.5">30</text>
<text x="119.3" y="118">31</text>
<text x="222.2" y="116.3" transform="rotate(-90 222.2 116.3)">2</text>
<text x="88.8" y="120.6">22</text>
<text x="88.8" y="123.1">25</text>
<text x="88.8" y="125.6">26</text>
<text x="119.3" y="120.6">32</text>
<text x="119.3" y="123.1">33</text>
<text x="119.3" y="125.6">34</text>
<text x="88.8" y="128.2">27</text>
<text x="88.8" y="130.7">28</text>
<text x="119.3" y="128.2">37</text>
<text x="119.3" y="130.7">38</text>
<text x="217.7" y="129.5">1</text>
<text x="225.3" y="129.5">4</text>
<text x="101.5" y="136" transform="rotate(-90 101.5 136)">23</text>
<text x="104.1" y="136" transform="rotate(-90 104.1 136)">35</text>
<text x="106.6" y="136" transform="rotate(-90 106.6 136)">47</text>
<text x="109.1" y="135.4" transform="rotate(-90 109.1 135.4)">8</text>
<text x="217.7" y="134.5">2</text>
<text x="225.3" y="134.5">3</text>
<text x="47.5" y="159.9">1</text>
<text x="97.7" y="161.2">1</text>
<text x="106.6" y="161.2">2</text>
<text x="47.5" y="165">2</text>
<text x="55.1" y="165">4</text>
<text x="97.7" y="163.7">3</text>
<text x="97.7" y="166.3">5</text>
<text x="106.6" y="163.7">4</text>
<text x="106.6" y="166.3">6</text>
<text x="47.5" y="170.1">3</text>
<text x="97.7" y="168.8">7</text>
<text x="97.7" y="171.4">9</text>
<text x="106" y="171.4">10</text>
<text x="106.6" y="168.8">8</text>
</g>
<g font-size="1.3" fill="#0f0f0f">
<text x="208.3" y="52">USB_CONN_CC1</text>
<text x="208.3" y="59.7">USB_CONN_D-</text>
<text x="208.3" y="54.6">USB_CONN_CC2</text>
<text x="73.6" y="64.7">NRST</text>
<text x="73.6" y="69.8">BOOT0</text>
<text x="208.3" y="67.3">USB_CONN_D+</text>
<text x="80" y="77.4">HSE_OUT</text>
<text x="80" y="74.9">HSE_IN</text>
<text x="53.3" y="87.6">XTAL_IN</text>
<text x="68.6" y="100.3">SWO</text>
<text x="73.6" y="107.9">TIM4_CH1</text>
<text x="196.8" y="104.1">USB_CMC_D-</text>
<text x="234.8" y="104.1">USB_CMC_D+</text>
<text x="73.6" y="113">TIM4_CH3</text>
<text x="73.6" y="110.5">TIM4_CH2</text>
<text x="196.8" y="109.2">USB_CONN_D-</text>
<text x="233.6" y="109.2">USB_CONN_D+</text>
<text x="129.3" y="120.6">USB_D-</text>
<text x="129.3" y="123.2">USB_D+</text>
<text x="131.1" y="125.7">SWDIO</text>
<text x="130.7" y="128.2">SWCLK</text>
<text x="196.8" y="129.5">USB_CMC_D-</text>
<text x="239.8" y="129.5">USB_D-</text>
<text x="196.8" y="134.6">USB_CMC_D+</text>
<text x="239.8" y="134.6">USB_D+</text>
<text x="19" y="160">TIM4_CH3</text>
<text x="125.7" y="161.3">CONN_SWDIO</text>
<text x="162.8" y="161.3">SWDIO</text>
<text x="19" y="165.1">TIM4_CH2</text>
<text x="125.7" y="163.8">CONN_SWCLK</text>
<text x="125.7" y="166.3">CONN_SWO</text>
<text x="162.5" y="163.8">SWCLK</text>
<text x="164.7" y="166.3">SWO</text>
<text x="19" y="170.1">TIM4_CH1</text>
<text x="125.7" y="171.4">CONN_NRST</text>
<text x="163.9" y="171.4">NRST</text>
</g>
<g font-size="1.3" fill="#0000c2">
<text x="29.2" y="71.1">Crystal app note: AN2867</text>
<text x="64.7" y="87.6">CL=10pF ESR=80R</text>
<text x="142.2" y="127">USB App Note: AN4879</text>
<text x="203.2" y="140.9">Common-Mode Choke Impedance: 90R</text>
<text x="186.7" y="147.8">Signal Path:</text>
<text x="186.7" y="149.8">Connector &lt;-&gt; ESD Protection &lt;-&gt; Common-Mode Choke &lt;-&gt; Pull-Up &lt;-&gt; MCU</text>
</g>
<g font-size=".3" fill="#0f0f0f">
<text x="44.5" y="160">LED_R_K</text>
<text x="44.5" y="165.1">LED_G_K</text>
<text x="44.5" y="170.2">LED_B_K</text>
</g>
</svg>
